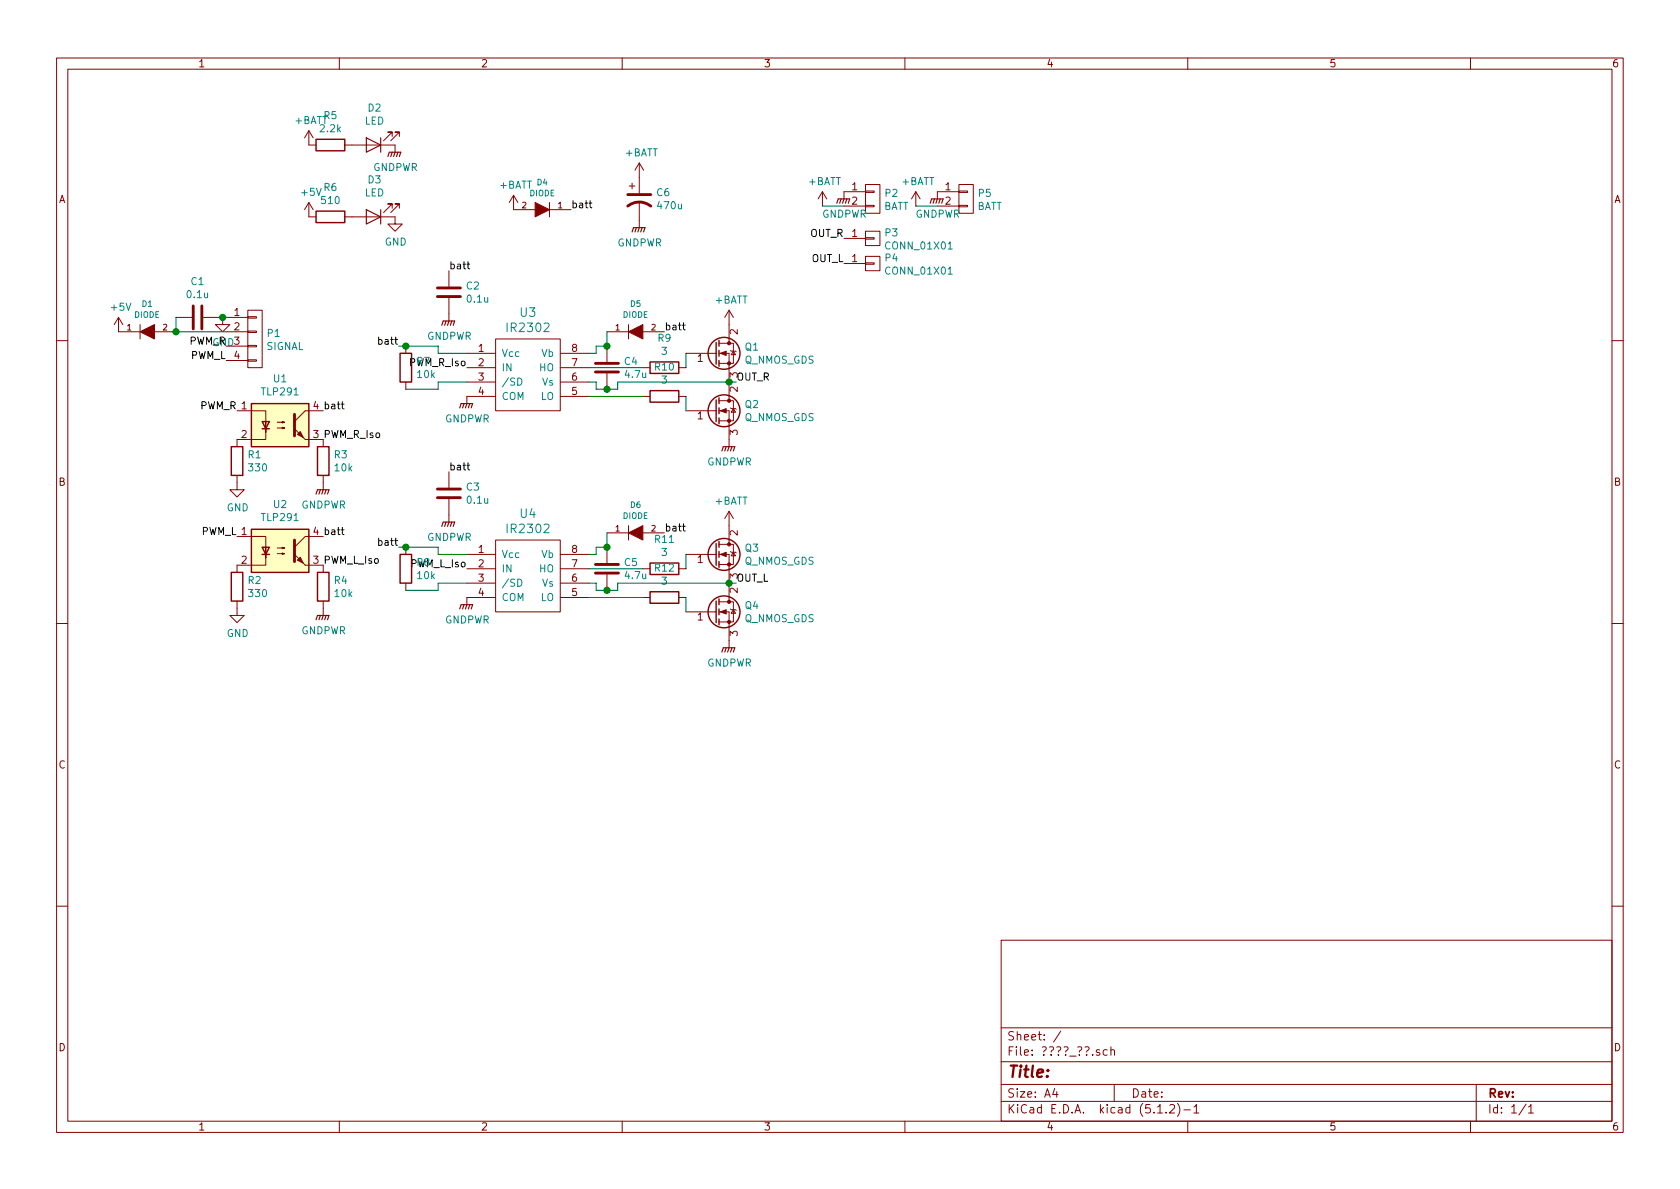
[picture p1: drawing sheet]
<svg xmlns="http://www.w3.org/2000/svg" width="297mm" height="210mm" viewBox="0 0 297 210" stroke-linecap="round" stroke-linejoin="round" font-family="sans-serif">
<g fill="none" stroke="#840000" stroke-width=".18">
<path d="M10 10.3h277v189.9h-277zM12 12.2h273v186.1h-273zM60 10.3v1.9M110 10.3v1.9M160 10.3v1.9M210 10.3v1.9M260 10.3v1.9M54.6 23.1l-.8 1.3M54.6 23.1v2.5h1.3M54.6 35.8v2.5h1.3M54.6 23.1l.8 1.3M54.6 35.8l-.8 1.3"/>
<path d="M54.6 35.8l.8 1.3M61 38.3h8.8v1.3h1.3l-1.3 1.3-1.2-1.3h1.2M61 25.6h8.8v1.3M69.3 24.1v-.7h-.7h.7l-1.5 1.5M69.3 36.8v-.7h-.7h.7l-1.5 1.5M70.6 24.1v-.7h-.8h.8l-1.5 1.5M70.6 36.8v-.7h-.8h.8l-1.5 1.5M90.8 34.5l-.8 1.3M90.8 34.5v2.6h3.8M90.8 34.5l.8 1.3M97.2 35.8v2.5M97.2 37.1h3.8"/>
<path d="M111.3 32.9h1M111.8 32.4v1M113 28.8l-.7 1.3M113 28.8v5.4M113 35.7v4.6M113 28.8l.8 1.3M145.4 33.9l-.7 1.3M145.4 33.9v2.5M145.4 33.9l.8 1.3M149.2 36.4h3.8M153 36.3h1.6v.3h-1.6zM153 33.8h1.6v.2h-1.6z"/>
<path d="M153 32.6h2.6v5.1h-2.6zM153 33.9h-3.8v1.3M161.9 33.9l-.7 1.3M161.9 33.9v2.5M161.9 33.9l.8 1.3M165.7 36.4h3.8M169.5 36.3h1.6v.3h-1.6zM169.5 33.8h1.6v.2h-1.6zM169.5 32.6h2.6v5.1h-2.6zM169.5 33.9h-3.8v1.3M21 56.1v2.6h3.8M21 56.1l-.8 1.3"/>
<path d="M21 56.1l.7 1.3M24.8 57.4v2.5M27.3 58.7h3.8M31.1 56.1h2.8M35.9 56.1h2.8M39.4 56.1v1.3h1.2l-1.2 1.3-1.3-1.3h1.3M40 58.7h3.8M40 56.1h3.8M43.8 58.5h1.5v.3h-1.5zM43.8 56h1.5v.3h-1.5zM43.8 54.9h2.6v10.1h-2.6zM79.4 47.9v2.8"/>
<path d="M79.4 52.7v4.1M87.6 59.9h11.5v12.7h-11.5zM107.3 58.7h3.8M111.1 57.4v2.5M113.7 58.7h3.8M128.9 54.9v5.8M128.9 54.9l-.8 1.2M128.9 54.9l.8 1.2M149.2 42.2h3.8M149.2 46.6h3.8M153 42h1.6v.3h-1.6zM153 40.9h2.6v2.5h-2.6z"/>
<path d="M153 46.5h1.6v.2h-1.6zM153 45.3h2.6v2.6h-2.6zM10 60.2h2M40 61.2h3.8M40 63.7h3.8M41.9 72.6h5.1v3.8v-1.9M43.8 63.6h1.5v.3h-1.5zM43.8 61.1h1.5v.2h-1.5zM47 75.8v1.9h-5.1v1.3M49 75.7h1.3l-.4 .1v-.2l.4 .1M49 74.7h1.3l-.4 .1v-.3l.4 .2M54 77.7h3.1v1.3"/>
<path d="M57.1 72.6h-3.1l-1.9 1.9M71.8 61.2v1.3M71.8 67.6v1.2M82.5 65h5.1M82.5 62.5h5.1M82.5 67.6h5.1M87.6 70.1h-5.1v1.3M99.1 65h5M99.1 62.5h5M99.1 67.6h5M99.1 70.1h5M107.3 61.2v2.8"/>
<path d="M107.3 66v2.8M113.7 65h1.2M113.7 70.1h1.2M120 65h1.3M120 70.1h1.3M121.3 62.5h5.1M121.3 72.6h5.1M126.4 62.5h.2M126.4 72.6h.2M127.1 62.5h1.8v8.4M127.1 60.7h1.8M127.1 72.6h1.8v6.4"/>
<path d="M127.1 70.9h1.8M128.9 60.7h.8v3.6h-2.6M128.9 70.9h.8v3.5h-2.6M129.2 62l.1 .1h.7l.2 .1M129.2 72.1l.1 .2h.7l.2 .1M129.7 62.1l.3 .6h-.7zM129.7 72.3l.3 .6h-.7zM285 60.2h2M41.9 84.1v2.5h1.3l-1.3 1.3-1.3-1.3h1.3M41.9 94.9h5.1v3.8v-1.9M47 98v1.9h-5.1v1.3M49 97.9h1.3l-.4 .1v-.2l.4 .1"/>
<path d="M49 96.9h1.3l-.4 .1v-.2l.4 .1M54 99.9h3.1v1.3M57.1 94.9h-3.1l-1.9 1.9M57.1 84.1v2.5M71.8 96.8v1.2M79.4 83.4v2.8M79.4 88.3v4M82.5 98h5.1M87.6 95.5h11.5v12.7h-11.5zM99.1 98h5M107.3 96.8v2.8M107.3 94.2h3.8"/>
<path d="M111.1 93v2.5M113.7 94.2h3.8M121.3 98h5.1M126.4 98h.2M127.1 98h1.8v8.4M127.1 96.3h1.8M128.9 96.3h.8v3.5h-2.6M128.9 90.4v5.9M128.9 90.4l-.8 1.3M128.9 90.4l.8 1.3M129.2 97.5l.1 .2h.7l.2 .1M129.7 97.7l.3 .6h-.7z"/>
<path d="M10 110.3h2M41.9 106.3v2.5h1.3l-1.3 1.3-1.3-1.3h1.3M57.1 106.3v2.5M71.8 103.1v1.3M82.5 100.6h5.1M82.5 103.1h5.1M87.6 105.7h-5.1v1.2M99.1 100.6h5M99.1 103.1h5M99.1 105.7h5M107.3 101.6v2.8M113.7 100.6h1.2"/>
<path d="M113.7 105.7h1.2M120 100.6h1.3M120 105.7h1.3M121.3 108.2h5.1M126.4 108.2h.2M127.1 108.2h1.8v6.3M127.1 106.4h1.8M128.9 106.4h.8v3.6h-2.6M129.2 107.7l.1 .1h.7l.2 .1M129.7 107.8l.3 .7h-.7zM285 110.3h2M10 160.2h2"/>
<path d="M177 166.3h108v32h-108zM285 160.2h2M60 198.3v1.9M110 198.3v1.9M160 198.3v1.9M177 194.8h108M177 191.8h108M177 187.8h108M177 181.8h108M186.5 192.5l-.4 1h1M186.8 193v1M187.6 182.3l-1.3 2"/>
<path d="M188.1 185.2l.5-.1a.37 .37 0 0 1 .2 .4 .37 .37 0 0 1-.3 .3l-.1 .2M188.4 186.5v.1M189.1 186.8h1.2M190.6 185.2l.5-.1a.38 .38 0 0 1 .2 .4 .38 .38 0 0 1-.4 .3l-.1 .2M190.8 186.5v.1M191.8 185.2l.5-.1a.37 .37 0 0 1 .3 .4 .37 .37 0 0 1-.4 .3l-.1 .2M192.1 186.5v.1M193.2 186.5v.1M194.4 185.7a.37 .37 0 0 0-.6 .1l.1 .2 .5 .2 .1 .1-.2 .3-.5-.1M195.8 185.7l-.5-.1-.3 .3 .1 .6 .2 .1 .5-.1M196.4 185.7h.1a.37 .37 0 0 1 .6 .1v.8M196.4 185.1v1.5"/>
<path d="M197 191.8v3M204.7 196.8h.8M206.2 196.7v.1M206.8 195.5l.2-.2h.4l.2 .2 .1 .3-.1 .2-.8 .8h.9M208.2 195.1a1.71 1.71 0 0 1 0 2.3M209.3 196.3h1.2M210 198.3v1.9M211.1 195.8l.4-.5v1.5M211.1 196.8h.9M260 198.3v1.9M261 191.8v6.5M269.8 195.2l-1.2 2"/>
<path d="M270.3 195.8l.4-.5v1.5M270.3 196.8h.8"/>
</g>
<g fill="none" stroke="#840000" stroke-width=".25">
<path d="M55.9 24.6h5.1v2.1h-5.1zM55.9 37.3h5.1v2.1h-5.1zM40.9 79h2v5.1h-2zM44.4 71.4h10.2v7.6h-10.2zM46.4 74.5h1.2l-.6 1.3zM46.4 75.8h1.2M56.1 79h2.1v5.1h-2.1zM70.7 62.5h2.1v5.1h-2.1zM114.9 64h5.1v2h-5.1zM114.9 69.1h5.1v2h-5.1zM126.6 60.6v3.8M126.6 70.7v3.8"/>
<path d="M127.1 60.2v1M127.1 62v1M127.1 63.7v1.1M127.1 70.4v1M127.1 72.1v1M127.1 73.9v1M44.4 93.6h10.2v7.6h-10.2zM46.4 96.8h1.2l-.6 1.2zM46.4 98h1.2M70.7 98h2.1v5.1h-2.1zM114.9 99.6h5.1v2h-5.1zM126.6 96.1v3.8"/>
<path d="M127.1 95.8v1M127.1 97.5v1M127.1 99.3v1M40.9 101.2h2v5.1h-2zM56.1 101.2h2.1v5.1h-2.1zM114.9 104.6h5.1v2.1h-5.1zM126.6 106.3v3.8M127.1 105.9v1M127.1 107.7v1M127.1 109.5v1"/>
<circle cx="128" cy="72.6" r="2.82"/>
<circle cx="128" cy="62.5" r="2.82"/>
<circle cx="128" cy="98" r="2.82"/>
<circle cx="128" cy="108.2" r="2.82"/>
</g>
<path d="M91.5 66.8a.64 .64 0 0 1 .8 .7 .64 .64 0 0 1-.8 .6zM91.5 102.4a.64 .64 0 0 1 .8 .6 .64 .64 0 0 1-.8 .7z" fill="none" stroke="#008484" stroke-width=".18"/>
<g fill="none" stroke="#840000" stroke-width=".51">
<path d="M111 36.4a3.3 3.3 0 0 1 4.1 0M111 34.4h4.1M34.2 54.1v4.1M35.7 54.1v4.1M77.3 52.4h4.1M77.3 50.9h4.1M52.1 73.3v3.8M105.3 65.8h4M105.3 64.3h4M52.1 95.5v3.8M77.3 88h4.1M77.3 86.5h4.1"/>
<path d="M105.3 99.8h4M105.3 101.3h4"/>
</g>
<g fill="#840000" stroke="#840000" stroke-width=".18">
<path d="M111.1 58.7l2.6-1.3v2.5z"/>
<path d="M94.6 35.8l2.6 1.3-2.6 1.2z"/>
<path d="M127.4 62.5l1-.4v.8z"/>
<path d="M127.4 72.6l1-.3v.7z"/>
<path d="M111.1 94.2l2.6-1.2v2.5z"/>
<path d="M127.4 98l1-.3v.7z"/>
<path d="M127.4 108.2l1-.4v.8z"/>
<path d="M24.8 58.7l2.5-1.3v2.5z"/>
<path d="M52.1 75.8l1.9 1.9z"/>
<path d="M52.6 76.8l.5-.5 .5 1z"/>
<path d="M52.1 98l1.9 1.9z"/>
<path d="M53.1 98.5l.5 1.1-1-.5z"/>
<circle cx="128.9" cy="64.3" r=".28"/>
<circle cx="128.9" cy="60.7" r=".28"/>
<circle cx="128.9" cy="74.4" r=".28"/>
<circle cx="128.9" cy="70.9" r=".28"/>
<circle cx="128.9" cy="99.8" r=".28"/>
<circle cx="128.9" cy="96.3" r=".28"/>
<circle cx="128.9" cy="110" r=".28"/>
<circle cx="128.9" cy="106.4" r=".28"/>
</g>
<g fill="none" stroke="#008400" stroke-width=".18">
<path d="M145.4 36.4h3.8M161.9 36.4h3.8M31.1 56.1v2.6h8.9M38.7 56.1h1.3M107.3 58.7v2.5h-1.9v1.3h-1.3M70.5 61.2h7v1.3h5M82.5 67.6h-5v1.2h-5.7M104.1 67.6h1.3v1.2h3.8v-1.2h21M104.1 65h9.6M104.1 70.1h9.6M121.3 62.5v2.5M121.3 70.1v2.5"/>
<path d="M70.5 96.8h7v1.2h5M107.3 94.2v2.6h-1.9v1.2h-1.3M121.3 98v2.6M82.5 103.1h-5v1.3h-5.7M104.1 103.1h1.3v1.3h3.8v-1.3h21M104.1 100.6h9.6M104.1 105.7h9.6M121.3 105.7v2.5"/>
</g>
<g fill="#008400" stroke="#008400" stroke-width=".25">
<circle cx="107.3" cy="61.2" r=".51"/>
<circle cx="71.8" cy="61.2" r=".51"/>
<circle cx="128.9" cy="67.6" r=".51"/>
<circle cx="107.3" cy="68.8" r=".51"/>
<circle cx="107.3" cy="96.8" r=".51"/>
<circle cx="71.8" cy="96.8" r=".51"/>
<circle cx="128.9" cy="103.1" r=".51"/>
<circle cx="107.3" cy="104.4" r=".51"/>
<circle cx="39.4" cy="56.1" r=".51"/>
<circle cx="31.1" cy="58.7" r=".51"/>
</g>
<g fill="none" stroke="#000" stroke-width=".18">
<path d="M104.2 35.9h.4M104.3 35.5v1.1l.3 .1M82.6 46.7h.5M82.8 46.3v1.1l.3 .1M120.7 57.5h.5M120.9 57.1v1.1l.3 .1M60.4 71.5h.4M60.5 71v1.1l.3 .2M60.4 93.7h.4M60.5 93.3v1.1l.3 .1M82.6 82.3h.5M82.8 81.8v1.1l.3 .2"/>
<path d="M120.7 93.1h.5M120.9 92.6v1.1l.3 .2"/>
</g>
<g fill="none" stroke="#840000" stroke-width=".2">
<path d="M64.8 24.4l2.5 1.2-2.5 1.3zM64.8 37.1l2.5 1.2-2.5 1.3zM67.3 24.4v2.5M67.3 37.1v2.5M68.6 27.7l.2-.8h2.1l-.3 .8M69.3 26.9l-.2 .8M69.8 26.9l-.2 .8M70.4 26.9l-.3 .8M148 35.9l.2-.7h2l-.2 .7M148.7 35.2l-.2 .7M149.2 35.2l-.2 .7M149.7 35.2l-.2 .7"/>
<path d="M164.5 35.9l.2-.7h2.1l-.3 .7M165.2 35.2l-.2 .7M165.7 35.2l-.2 .7M166.2 35.2l-.2 .7M78.1 57.5l.3-.7h2l-.3 .7M78.9 56.8l-.3 .7M79.4 56.8l-.3 .7M79.9 56.8l-.3 .7M111.8 41l.2-.7h2l-.2 .7M112.5 40.3l-.2 .7M113 40.3l-.2 .7M113.5 40.3l-.2 .7"/>
<path d="M81.3 72.1l.2-.7h2.1l-.3 .7M82 71.4l-.2 .7M82.5 71.4l-.2 .7M83.1 71.4l-.3 .7M127.6 79.8l.3-.8h2l-.2 .8M128.4 79l-.3 .8M128.9 79l-.2 .8M129.4 79l-.2 .8M55.9 87.4l.2-.8h2.1l-.3 .8M56.6 86.6l-.2 .8M57.1 86.6l-.2 .8M57.7 86.6l-.3 .8"/>
<path d="M78.1 93.1l.3-.8h2l-.3 .8M78.9 92.3l-.3 .8M79.4 92.3l-.3 .8M79.9 92.3l-.3 .8M55.9 109.6l.2-.8h2.1l-.3 .8M56.6 108.8l-.2 .8M57.1 108.8l-.2 .8M57.7 108.8l-.3 .8M81.3 107.7l.2-.8h2.1l-.3 .8M82 106.9l-.2 .8M82.5 106.9l-.2 .8M83.1 106.9l-.3 .8"/>
<path d="M127.6 115.3l.3-.8h2l-.2 .8M128.4 114.5l-.3 .8M128.9 114.5l-.2 .8M129.4 114.5l-.2 .8"/>
</g>
<g fill="#ffffc2" stroke="#ffffc2" stroke-width=".18">
<path d="M44.4 71.4h10.2v7.6h-10.2z"/>
<path d="M44.4 93.6h10.2v7.6h-10.2z"/>
</g>
<text font-size="2.8" fill="#840000" x="178" y="190.5">Title:</text>
<g font-size="2.1" fill="#008484">
<text x="89.9" y="58.7">IR2302</text>
<text x="92" y="56">U3</text>
<text x="89.9" y="94.3">IR2302</text>
<text x="92" y="91.6">U4</text>
</g>
<g font-size="2.1" fill="#840000">
<text x="178" y="184">Sheet: /</text>
<text x="178" y="186.7">File: _.sch</text>
<text x="178" y="196.9">KiCad E.D.A. kicad (5.1.2)-1</text>
<text x="178" y="194.1">Size: A4</text>
<text x="200" y="194.1">Date:</text>
<text x="263" y="194.1">Rev:</text>
<text x="263" y="196.9">Id: 1/1</text>
</g>
<g font-size="1.8" fill="#840000">
<text x="35" y="11.9">1</text>
<text x="85" y="11.9">2</text>
<text x="135" y="11.9">3</text>
<text x="185" y="11.9">4</text>
<text x="235" y="11.9">5</text>
<text x="285" y="11.9">6</text>
<text x="10.4" y="35.9">A</text>
<text x="150.6" y="33.6">1</text>
<text x="167.2" y="33.6">1</text>
<text x="285.4" y="35.9">A</text>
<text x="150.6" y="36.2">2</text>
<text x="150.6" y="41.9">1</text>
<text x="167.2" y="36.2">2</text>
<text x="150.6" y="46.3">1</text>
<text x="41.4" y="55.9">1</text>
<text x="41.4" y="58.4">2</text>
<text x="130.4" y="59.2" transform="rotate(-90 130.4 59.2)">2</text>
<text x="41.4" y="63.5">4</text>
<text x="84.6" y="62.2">1</text>
<text x="84.6" y="64.8">2</text>
<text x="101.1" y="64.8">7</text>
<text x="101.1" y="62.2">8</text>
<text x="123.3" y="64">1</text>
<text x="84.6" y="67.3">3</text>
<text x="84.6" y="69.8">4</text>
<text x="101.1" y="69.8">5</text>
<text x="101.1" y="67.3">6</text>
<text x="130.4" y="69.3" transform="rotate(-90 130.4 69.3)">2</text>
<text x="130.4" y="66.8" transform="rotate(-90 130.4 66.8)">3</text>
<text x="42.7" y="77.5">2</text>
<text x="123.3" y="74.2">1</text>
<text x="130.4" y="76.9" transform="rotate(-90 130.4 76.9)">3</text>
<text x="10.4" y="85.9">B</text>
<text x="285.4" y="85.9">B</text>
<text x="130.4" y="94.7" transform="rotate(-90 130.4 94.7)">2</text>
<text x="42.7" y="99.7">2</text>
<text x="84.6" y="97.8">1</text>
<text x="84.6" y="100.3">2</text>
<text x="101.1" y="100.3">7</text>
<text x="101.1" y="97.8">8</text>
<text x="123.3" y="99.6">1</text>
<text x="84.6" y="102.9">3</text>
<text x="84.6" y="105.4">4</text>
<text x="101.1" y="105.4">5</text>
<text x="101.1" y="102.9">6</text>
<text x="130.4" y="104.9" transform="rotate(-90 130.4 104.9)">2</text>
<text x="130.4" y="102.3" transform="rotate(-90 130.4 102.3)">3</text>
<text x="123.3" y="109.7">1</text>
<text x="130.4" y="112.5" transform="rotate(-90 130.4 112.5)">3</text>
<text x="10.4" y="135.9">C</text>
<text x="285.4" y="135.9">C</text>
<text x="10.4" y="185.9">D</text>
<text x="285.4" y="185.9">D</text>
<text x="35" y="199.9">1</text>
<text x="85" y="199.9">2</text>
<text x="135" y="199.9">3</text>
<text x="185" y="199.9">4</text>
<text x="235" y="199.9">5</text>
<text x="285" y="199.9">6</text>
</g>
<g font-size="1.8" fill="#008484">
<text x="52.1" y="21.9">+BATT</text>
<text x="56.7" y="23.4">2.2k</text>
<text x="57.3" y="21.1">R5</text>
<text x="64.5" y="22">LED</text>
<text x="65.1" y="19.7">D2</text>
<text x="110.5" y="27.7">+BATT</text>
<text x="53.4" y="34.6">+5V</text>
<text x="57.3" y="33.8">R6</text>
<text x="64.5" y="34.7">LED</text>
<text x="65.1" y="32.4">D3</text>
<text x="65.9" y="30.2">GNDPWR</text>
<text x="88.3" y="33.4">+BATT</text>
<text x="116.2" y="34.7">C6</text>
<text x="142.9" y="32.7">+BATT</text>
<text x="156.5" y="34.8">P2</text>
<text x="159.4" y="32.7">+BATT</text>
<text x="173.1" y="34.8">P5</text>
<text x="56.9" y="36.1">510</text>
<text x="116.4" y="37">470u</text>
<text x="145.3" y="38.5">GNDPWR</text>
<text x="156.1" y="37.1">BATT</text>
<text x="156.5" y="41.8">P3</text>
<text x="161.8" y="38.5">GNDPWR</text>
<text x="172.6" y="37.1">BATT</text>
<text x="68" y="43.4">GND</text>
<text x="109.1" y="43.6">GNDPWR</text>
<text x="156.5" y="46.2">P4</text>
<text x="156.8" y="44.1">CONN_01X01</text>
<text x="33.2" y="52.7">0.1u</text>
<text x="33.8" y="50.4">C1</text>
<text x="82.5" y="51.2">C2</text>
<text x="82.7" y="53.5">0.1u</text>
<text x="126.4" y="53.7">+BATT</text>
<text x="156.8" y="48.6">CONN_01X01</text>
<text x="19.7" y="55">+5V</text>
<text x="47.3" y="59.6">P1</text>
<text x="47.1" y="61.9">SIGNAL</text>
<text x="73.7" y="64.5">R7</text>
<text x="75.5" y="60.1">GNDPWR</text>
<text x="88.6" y="63.1">Vcc</text>
<text x="88.6" y="65.7">IN</text>
<text x="95.4" y="65.7">HO</text>
<text x="95.8" y="63.1">Vb</text>
<text x="110.4" y="64.5">C4</text>
<text x="115.8" y="65.5">R10</text>
<text x="116.4" y="60.4">R9</text>
<text x="117" y="62.8">3</text>
<text x="131.6" y="64.3">Q_NMOS_GDS</text>
<text x="131.8" y="62">Q1</text>
<text x="46.4" y="69.9">TLP291</text>
<text x="48.4" y="67.6">U1</text>
<text x="73.9" y="66.8">10k</text>
<text x="88.6" y="68.2">/SD</text>
<text x="88.6" y="70.7">COM</text>
<text x="95.6" y="70.7">LO</text>
<text x="95.9" y="68.2">Vs</text>
<text x="110.6" y="66.8">4.7u</text>
<text x="117" y="67.8">3</text>
<text x="78.6" y="74.7">GNDPWR</text>
<text x="131.6" y="74.5">Q_NMOS_GDS</text>
<text x="131.8" y="72.2">Q2</text>
<text x="43.9" y="81">R1</text>
<text x="44.1" y="83.4">330</text>
<text x="59.1" y="81">R3</text>
<text x="59.3" y="83.4">10k</text>
<text x="125" y="82.3">GNDPWR</text>
<text x="48.4" y="89.8">U2</text>
<text x="53.2" y="89.9">GNDPWR</text>
<text x="82.5" y="86.8">C3</text>
<text x="82.7" y="89.1">0.1u</text>
<text x="126.4" y="89.2">+BATT</text>
<text x="40.1" y="90.4">GND</text>
<text x="46.4" y="92.1">TLP291</text>
<text x="75.5" y="95.7">GNDPWR</text>
<text x="73.7" y="100.1">R8</text>
<text x="88.6" y="98.7">Vcc</text>
<text x="88.6" y="101.2">IN</text>
<text x="95.4" y="101.2">HO</text>
<text x="95.8" y="98.7">Vb</text>
<text x="110.4" y="100.1">C5</text>
<text x="115.8" y="96">R11</text>
<text x="115.8" y="101.1">R12</text>
<text x="117" y="98.3">3</text>
<text x="131.6" y="99.9">Q_NMOS_GDS</text>
<text x="131.8" y="97.6">Q3</text>
<text x="43.9" y="103.3">R2</text>
<text x="44.1" y="105.6">330</text>
<text x="59.1" y="103.3">R4</text>
<text x="59.3" y="105.6">10k</text>
<text x="73.9" y="102.4">10k</text>
<text x="88.6" y="103.8">/SD</text>
<text x="88.6" y="106.3">COM</text>
<text x="95.6" y="106.3">LO</text>
<text x="95.9" y="103.8">Vs</text>
<text x="110.6" y="102.4">4.7u</text>
<text x="117" y="103.4">3</text>
<text x="131.8" y="107.7">Q4</text>
<text x="40.1" y="112.6">GND</text>
<text x="53.2" y="112.2">GNDPWR</text>
<text x="78.6" y="110.3">GNDPWR</text>
<text x="131.6" y="110">Q_NMOS_GDS</text>
<text x="125" y="117.9">GNDPWR</text>
</g>
<g font-size="1.8">
<text x="101" y="36.8">batt</text>
<text x="143.2" y="41.9">OUT_R</text>
<text x="79.4" y="47.6">batt</text>
<text x="143.4" y="46.3">OUT_L</text>
<text x="117.5" y="58.4">batt</text>
<text x="33.4" y="61">PWM_R</text>
<text x="33.6" y="63.5">PWM_L</text>
<text x="37.5" y="61.2">GND3</text>
<text x="67.2" y="61">batt</text>
<text x="72.4" y="64.8">PWM_R_Iso</text>
<text x="130.2" y="67.3">OUT_R</text>
<text x="35.3" y="72.4">PWM_R 1</text>
<text x="55.4" y="77.5">3 PWM_R_Iso</text>
<text x="55.4" y="72.4">4 batt</text>
<text x="79.4" y="83.2">batt</text>
<text x="35.5" y="94.6">PWM_L 1</text>
<text x="55.4" y="94.6">4 batt</text>
<text x="117.5" y="94">batt</text>
<text x="55.4" y="99.7">3 PWM_L_Iso</text>
<text x="67.2" y="96.5">batt</text>
<text x="72.6" y="100.3">PWM_L_Iso</text>
<text x="130.2" y="102.9">OUT_L</text>
</g>
<g font-size="1.4" fill="#008484">
<text x="93.6" y="34.7">DIODE</text>
<text x="95" y="32.8">D4</text>
<text x="23.8" y="56.2">DIODE</text>
<text x="25.1" y="54.2">D1</text>
<text x="110.1" y="56.2">DIODE</text>
<text x="111.5" y="54.2">D5</text>
<text x="111.5" y="89.8">D6</text>
<text x="110.1" y="91.7">DIODE</text>
</g>
<g font-size="1.4" fill="#840000">
<text x="92.3" y="36.8">2</text>
<text x="98.7" y="36.8">1</text>
<text x="22.5" y="58.4">1</text>
<text x="28.8" y="58.4">2</text>
<text x="108.8" y="58.4">1</text>
<text x="115.2" y="58.4">2</text>
<text x="108.8" y="94">1</text>
<text x="115.2" y="94">2</text>
</g>
</svg>
